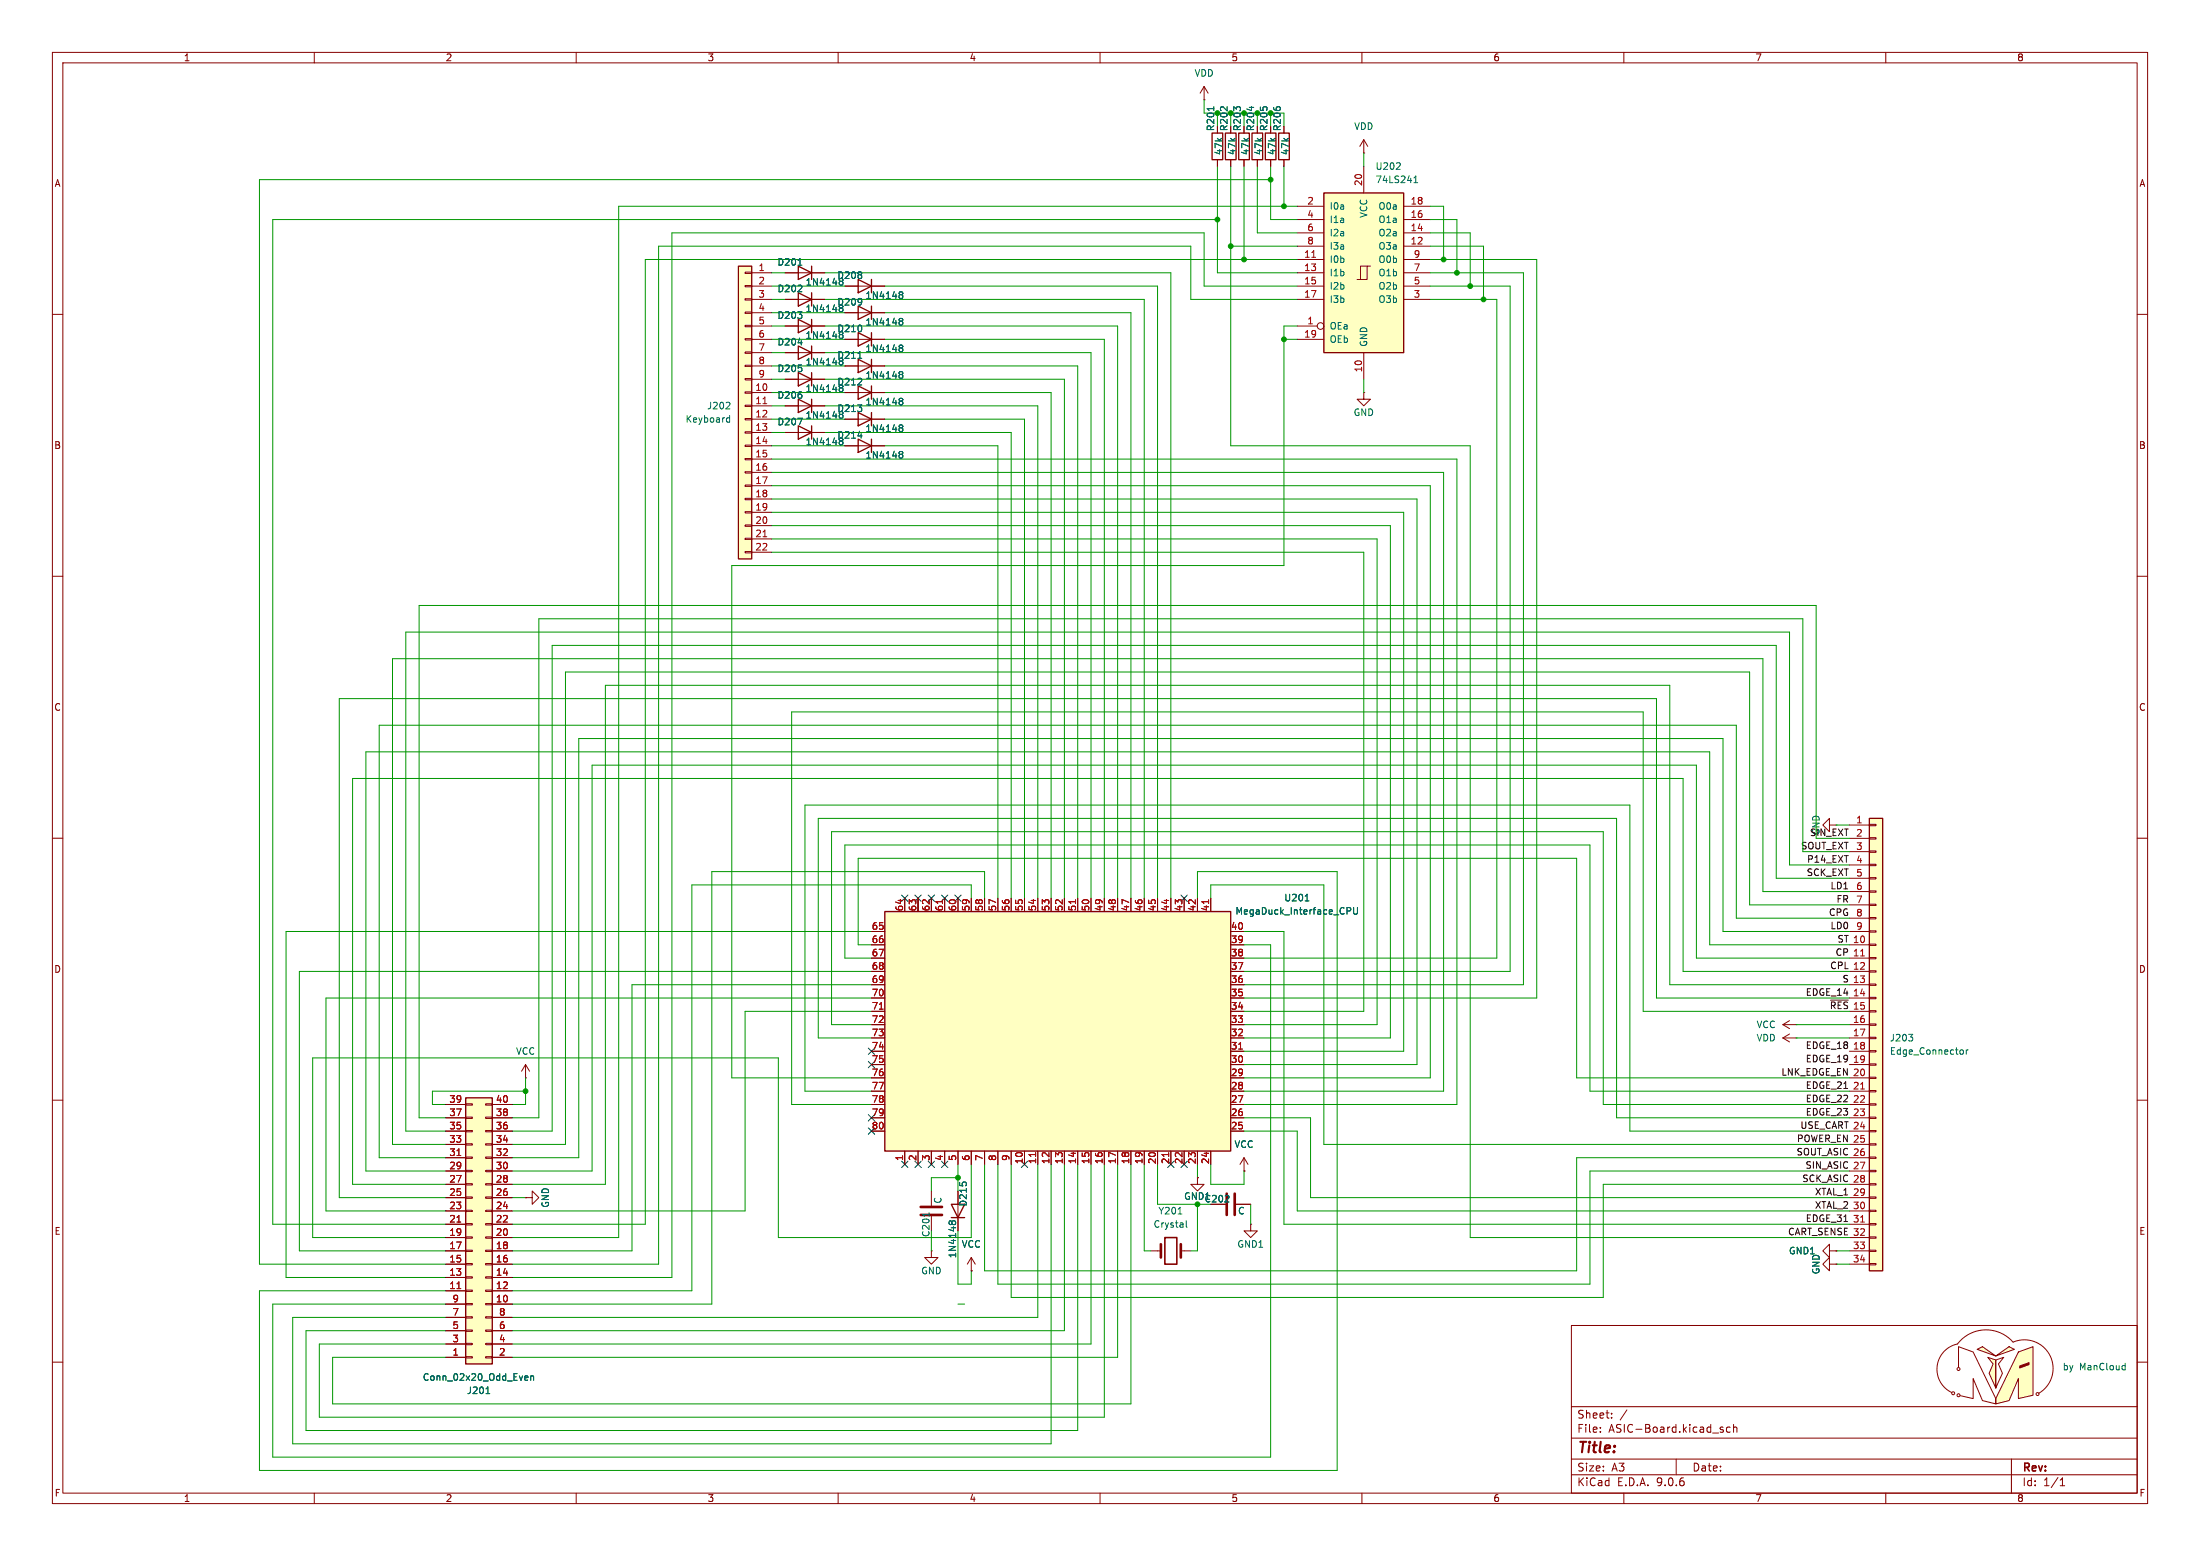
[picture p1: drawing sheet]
<svg xmlns="http://www.w3.org/2000/svg" width="420mm" height="297mm" viewBox="0 0 420 297" stroke-linecap="round" stroke-linejoin="round" font-family="sans-serif">
<g fill="none" stroke="#840000" stroke-width=".19">
<path d="M10 10h400v277h-400zM12 12h396v273h-396zM60 10v2M110 10v2M160 10v2M210 10v2M260 10v2M310 10v2M360 10v2M149.9 52.1h7.6M149.9 57.2h7.6M10 60h2"/>
<path d="M149.9 62.2h7.6M260.3 74.9v1.3h1.3l-1.3 1.3-1.2-1.3h1.2M260.3 74.9h.1M408 60h2M10 110h2M408 110h2M10 160h2M408 160h2M340.4 198.1l1.2 .8M340.4 198.1h2.5M341.6 197.4l-1.2 .7M342.9 198.1h.1"/>
<path d="M10 210h2M100.3 205.7h.1M100.3 203.2l-.7 1.3M100.3 203.2l.8 1.3M100.3 203.2v2.5M408 210h2M219.7 238.8h1.9M225.4 238.8h1.9M300 253h108v32h-108zM10 260h2M300 278.5h108M300 274.5h108"/>
<path d="M300 268.5h108M305.5 273.2v.2M305.5 272.5v.1M307.7 270.5v.2M307.7 269.8v.1M310.6 269.1l-1.3 1.9M320 278.5v3M328.6 272.9l.3 .1 .1 .2-.2 .2h-.3M328.6 272.4l.3 .1M330.3 272.5l-.4-.1-.3 .3 .1 .6h.6M330.9 272.5l.3-.1 .3 .1 .1 .9M330.9 271.9v1.5"/>
<path d="M384 278.5v6.5M408 260h2M60 285v2M110 285v2M160 285v2M210 285v2M260 285v2M300 281.5h108M310 285v2M360 285v2M393.3 283.6h.9M393.3 282.5l.4-.4v1.5"/>
</g>
<path d="M221.6 237.5v2.5M225.4 237.5v2.5" fill="none" stroke="#840000" stroke-width=".51"/>
<path d="M222.4 236.2h2.3v5.1h-2.3z" fill="none" stroke="#840000" stroke-width=".3"/>
<path d="M152.4 50.6h.7M160.9 53.9l-.1 .5h-.5M160.9 59l-.1 .4h-.5M160.9 64.1l-.1 .4h-.5M224.9 231.7h.7M226.5 233v1.1l.1 .2" fill="none" stroke="#006464" stroke-width=".19"/>
<path d="M152.4 50.8l2.5 1.3-2.5 1.2zM152.4 55.9l2.5 1.3-2.5 1.2zM154.9 50.8v2.5M154.9 55.9v2.5M152.4 61l2.5 1.2-2.5 1.3zM154.9 61v2.5" fill="none" stroke="#840000" stroke-width=".25"/>
<path d="M168.9 174h66v45.7h-66z" fill="#ffffc2"/>
<path d="M168.9 174h66v45.7h-66z" fill="none" stroke="#840000" stroke-width=".25"/>
<g fill="none" stroke="#840000" stroke-width=".19">
<path d="M166.4 177.8h2.5M172.7 171.5v2.5M175.3 171.5v2.5M177.8 171.5v2.5M180.3 171.5v2.5M182.9 171.5v2.5M185.4 171.5v2.5M188 171.5v2.5M190.5 171.5v2.5M193 171.5v2.5M195.6 171.5v2.5M198.1 171.5v2.5"/>
<path d="M200.7 171.5v2.5M203.2 171.5v2.5M205.7 171.5v2.5M208.3 171.5v2.5M210.8 171.5v2.5M213.4 171.5v2.5M215.9 171.5v2.5M218.4 171.5v2.5M221 171.5v2.5M223.5 171.5v2.5M226.1 171.5v2.5M228.6 171.5v2.5"/>
<path d="M231.1 171.5v2.5M234.9 177.8h2.6M166.4 180.3h2.5M166.4 182.9h2.5M166.4 185.4h2.5M166.4 188h2.5M166.4 190.5h2.5M166.4 193h2.5M166.4 195.6h2.5M166.4 198.1h2.5M234.9 180.3h2.6M234.9 182.9h2.6"/>
<path d="M234.9 185.4h2.6M234.9 188h2.6M234.9 190.5h2.6M234.9 193h2.6M234.9 195.6h2.6M234.9 198.1h2.6M166.4 200.7h2.5M166.4 203.2h2.5M166.4 205.7h2.5M166.4 208.3h2.5M166.4 210.8h2.5M166.4 213.4h2.5"/>
<path d="M166.4 215.9h2.5M172.7 219.7v2.5M175.3 219.7v2.5M177.8 219.7v2.5M180.3 219.7v2.5M182.9 219.7v2.5M185.4 219.7v2.5M188 219.7v2.5M190.5 219.7v2.5M193 219.7v2.5M195.6 219.7v2.5M198.1 219.7v2.5"/>
<path d="M200.7 219.7v2.5M203.2 219.7v2.5M205.7 219.7v2.5M208.3 219.7v2.5M210.8 219.7v2.5M213.4 219.7v2.5M215.9 219.7v2.5M218.4 219.7v2.5M221 219.7v2.5M223.5 219.7v2.5M226.1 219.7v2.5M228.6 219.7v2.5"/>
<path d="M231.1 219.7v2.5M234.9 200.7h2.6M234.9 203.2h2.6M234.9 205.7h2.6M234.9 208.3h2.6M234.9 210.8h2.6M234.9 213.4h2.6M234.9 215.9h2.6"/>
</g>
<path d="M179.9 171.8v.7M205.3 171.8v.7M230.7 171.8v.7M167.9 192.6h.7M236.5 200.2h.7M197.7 220v.7M223.1 220v.7" fill="none" stroke="#a90000" stroke-width=".19"/>
<path d="M249.2 172h.7M257.1 173.2h.5l.3 .3-.2 .3-.6 .1M258.4 173.2v1.1l.3 .2 .3-.1 .1-.1v-1.1" fill="none" stroke="#006464" stroke-width=".19"/>
<path d="M356.9 156.2h2.5v86.4h-2.5z" fill="#ffffc2"/>
<path d="M356.9 156.2h2.5v86.4h-2.5z" fill="none" stroke="#840000" stroke-width=".25"/>
<g fill="none" stroke="#840000" stroke-width=".19">
<path d="M353.1 157.5h3.8M356.9 157.4h1.2v.2h-1.2zM356.9 159.9h1.2v.2h-1.2zM353.1 160h3.8M353.1 162.6h3.8M353.1 165.1h3.8M353.1 167.6h3.8M353.1 170.2h3.8M353.1 172.7h3.8M353.1 175.3h3.8M353.1 177.8h3.8M356.9 162.4h1.2v.3h-1.2z"/>
<path d="M356.9 165h1.2v.2h-1.2zM356.9 167.5h1.2v.3h-1.2zM356.9 170.1h1.2v.2h-1.2zM356.9 172.6h1.2v.2h-1.2zM356.9 175.1h1.2v.3h-1.2zM356.9 177.7h1.2v.2h-1.2zM353.1 180.3h3.8M353.1 182.9h3.8M353.1 185.4h3.8M353.1 188h3.8M353.1 190.5h3.8M353.1 193h3.8"/>
<path d="M353.1 195.6h3.8M353.1 198.1h3.8M356.9 180.2h1.2v.3h-1.2zM356.9 182.8h1.2v.2h-1.2zM356.9 185.3h1.2v.2h-1.2zM356.9 187.8h1.2v.3h-1.2zM356.9 190.4h1.2v.2h-1.2zM356.9 192.9h1.2v.3h-1.2zM356.9 195.5h1.2v.2h-1.2zM356.9 198h1.2v.2h-1.2zM353.1 200.7h3.8M353.1 203.2h3.8"/>
<path d="M353.1 205.7h3.8M353.1 208.3h3.8M353.1 210.8h3.8M353.1 213.4h3.8M353.1 215.9h3.8M353.1 218.4h3.8M356.9 200.5h1.2v.3h-1.2zM356.9 203.1h1.2v.2h-1.2zM356.9 205.6h1.2v.3h-1.2zM356.9 208.2h1.2v.2h-1.2zM356.9 210.7h1.2v.2h-1.2zM356.9 213.2h1.2v.3h-1.2z"/>
<path d="M356.9 215.8h1.2v.2h-1.2zM356.9 218.3h1.2v.3h-1.2zM353.1 221h3.8M353.1 223.5h3.8M353.1 226.1h3.8M353.1 228.6h3.8M353.1 231.1h3.8M353.1 233.7h3.8M353.1 236.2h3.8M353.1 238.8h3.8M356.9 220.9h1.2v.2h-1.2zM356.9 223.4h1.2v.2h-1.2z"/>
<path d="M356.9 225.9h1.2v.3h-1.2zM356.9 228.5h1.2v.2h-1.2zM356.9 231h1.2v.3h-1.2zM356.9 233.6h1.2v.2h-1.2zM356.9 236.1h1.2v.2h-1.2zM356.9 238.6h1.2v.3h-1.2zM353.1 241.3h3.8M356.9 241.2h1.2v.2h-1.2z"/>
</g>
<path d="M355.2 182.5h.7M355.2 207.9h.7M355.2 233.3h.7" fill="none" stroke="#a90000" stroke-width=".19"/>
<path d="M364.4 197.4h.7l-.4 .5M365 198l.1 .2-.1 .4M374.6 200.4l.2 .2v.4l-.2 .2M375.4 200.4v.8M375.7 200.4l-.3 .2" fill="none" stroke="#006464" stroke-width=".19"/>
<path d="M88.9 209.6h5.1v50.7h-5.1z" fill="#ffffc2"/>
<path d="M88.9 209.6h5.1v50.7h-5.1z" fill="none" stroke="#840000" stroke-width=".25"/>
<g fill="none" stroke="#840000" stroke-width=".19">
<path d="M85.1 218.4h3.8M85.1 215.9h3.8M85.1 213.4h3.8M85.1 210.8h3.8M88.9 218.3h1.3v.3h-1.3zM88.9 215.8h1.3v.2h-1.3zM88.9 213.2h1.3v.3h-1.3zM88.9 210.7h1.3v.2h-1.3zM92.7 218.3h1.3v.3h-1.3zM92.7 215.8h1.3v.2h-1.3zM92.7 213.2h1.3v.3h-1.3zM92.7 210.7h1.3v.2h-1.3z"/>
<path d="M94 218.4h3.8M94 215.9h3.8M94 213.4h3.8M94 210.8h3.8M85.1 238.8h3.8M85.1 236.2h3.8M85.1 233.7h3.8M85.1 231.1h3.8M85.1 228.6h3.8M85.1 226.1h3.8M85.1 223.5h3.8M85.1 221h3.8"/>
<path d="M88.9 238.6h1.3v.3h-1.3zM88.9 236.1h1.3v.2h-1.3zM88.9 233.6h1.3v.2h-1.3zM88.9 231h1.3v.3h-1.3zM88.9 228.5h1.3v.2h-1.3zM88.9 225.9h1.3v.3h-1.3zM88.9 223.4h1.3v.2h-1.3zM88.9 220.9h1.3v.2h-1.3zM92.7 238.6h1.3v.3h-1.3zM92.7 236.1h1.3v.2h-1.3zM92.7 233.6h1.3v.2h-1.3zM92.7 231h1.3v.3h-1.3z"/>
<path d="M92.7 228.5h1.3v.2h-1.3zM92.7 225.9h1.3v.3h-1.3zM92.7 223.4h1.3v.2h-1.3zM92.7 220.9h1.3v.2h-1.3zM94 238.8h3.8M94 236.2h3.8M94 233.7h3.8M94 231.1h3.8M94 228.6h3.8M94 226.1h3.8M94 223.5h3.8M94 221h3.8"/>
<path d="M85.1 259.1h3.8M85.1 256.5h3.8M85.1 254h3.8M85.1 251.5h3.8M85.1 248.9h3.8M85.1 246.4h3.8M85.1 243.8h3.8M85.1 241.3h3.8M88.9 259h1.3v.2h-1.3zM88.9 256.4h1.3v.3h-1.3zM88.9 253.9h1.3v.2h-1.3zM88.9 251.3h1.3v.3h-1.3z"/>
<path d="M88.9 248.8h1.3v.2h-1.3zM88.9 246.3h1.3v.2h-1.3zM88.9 243.7h1.3v.3h-1.3zM88.9 241.2h1.3v.2h-1.3zM92.7 259h1.3v.2h-1.3zM92.7 256.4h1.3v.3h-1.3zM92.7 253.9h1.3v.2h-1.3zM92.7 251.3h1.3v.3h-1.3zM92.7 248.8h1.3v.2h-1.3zM92.7 246.3h1.3v.2h-1.3zM92.7 243.7h1.3v.3h-1.3zM92.7 241.2h1.3v.2h-1.3z"/>
<path d="M94 259.1h3.8M94 256.5h3.8M94 254h3.8M94 251.5h3.8M94 248.9h3.8M94 246.4h3.8M94 243.8h3.8M94 241.3h3.8"/>
</g>
<path d="M87.2 233.3h.8M87.2 220.6h.8M87.2 246h.8" fill="none" stroke="#a90000" stroke-width=".19"/>
<path d="M92.8 266h.7M100.4 262.6l.3 .1 .1 .2-.6 .1M100.7 263.4l-.3 .1M101.3 262.7l.2-.1 .3 .1 .1 .8M101.3 262.6v.9" fill="none" stroke="#006464" stroke-width=".19"/>
<path d="M252.7 36.8h15.3v30.5h-15.3z" fill="#ffffc2"/>
<g fill="none" stroke="#840000" stroke-width=".19">
<path d="M229.9 19.1h.1M229.9 16.5l-.8 1.3M229.9 16.5l.7 1.3M229.9 16.5v2.6M247.6 39.4h5.1M260.3 31.8v5M268 39.4h5M247.6 41.9h5.1M247.6 44.5h5.1M247.6 47h5.1M247.6 49.5h5.1M247.6 52.1h5.1"/>
<path d="M247.6 54.6h5.1M247.6 57.2h5.1M261 50.8h-1.3v2.5M261.6 50.8h-.6v2.5h-1.9M268 41.9h5M268 44.5h5M268 47h5M268 49.5h5M268 52.1h5M268 54.6h5M268 57.2h5M149.9 67.3h7.6"/>
<path d="M247.6 62.2h3.9M247.6 64.8h5.1M260.3 67.3v5.1M100.3 228.6h1.3v-1.3l1.3 1.3-1.3 1.3v-1.3M100.3 228.6h.1M177.8 238.8v1.2h1.3l-1.3 1.3-1.3-1.3h1.3M177.8 238.8h.1M177.8 227.3v2.8M182.9 229.9v5M236 229.9h2.8M237.5 223.5h.1M237.5 221l-.8 1.2"/>
<path d="M237.5 221l.8 1.2M237.5 221v2.5M238.8 233.7v1.2h1.2l-1.2 1.3-1.3-1.3h1.3M238.8 233.7h.1M185.4 242.6h.1M185.4 240l-.7 1.3M185.4 240l.8 1.3M185.4 240v2.6"/>
<circle cx="252.1" cy="62.2" r=".63"/>
</g>
<path d="M252.7 36.8h15.3v30.5h-15.3zM152.4 66l2.5 1.3-2.5 1.3zM154.9 66v2.6M181.6 229.9h2.5l-1.2 2.5zM181.6 232.4h2.5" fill="none" stroke="#840000" stroke-width=".25"/>
<path d="M250.4 49.1h.8" fill="none" stroke="#a90000" stroke-width=".19"/>
<path d="M266.5 32.3h.8M267.3 31.2v.4M269.9 34.9h.7M269.9 34l.4-.4v1.3M152.4 65.4h.7M160.9 69.2l-.1 .4h-.5M177.4 231.5v.7M181.7 233.5v.1M181.7 233.3l-.2-.3-.2 .1-.1 .2v.3M181.7 233.3l.3-.3 .3 .1 .1 .2v.3M181.7 233.3v.2M181.7 233.5l.1 .1" fill="none" stroke="#006464" stroke-width=".19"/>
<path d="M175.8 231.9h4M175.8 230.4h4M234.2 227.8v4.1M235.7 227.8v4.1" fill="none" stroke="#840000" stroke-width=".51"/>
<path d="M141 50.8h2.5v55.9h-2.5z" fill="#ffffc2"/>
<g fill="none" stroke="#840000" stroke-width=".25">
<path d="M141 50.8h2.5v55.9h-2.5zM163.8 53.3l2.6 1.3-2.6 1.3zM163.8 58.4l2.6 1.3-2.6 1.3zM166.4 53.3v2.6M166.4 58.4v2.6M152.4 76.2l2.5 1.3-2.5 1.2zM152.4 71.1l2.5 1.3-2.5 1.3zM154.9 71.1v2.6M154.9 76.2v2.5M163.8 73.7l2.6 1.2-2.6 1.3zM163.8 63.5l2.6 1.3-2.6 1.2zM166.4 63.5v2.5"/>
<path d="M166.4 73.7v2.5M152.4 81.3l2.5 1.3-2.5 1.2zM154.9 81.3v2.5"/>
</g>
<g fill="none" stroke="#840000" stroke-width=".19">
<path d="M260.3 29.2h.1M260.3 26.7l-.7 1.2M260.3 26.7l.8 1.2M260.3 26.7v2.5M142.2 51.9h1.3v.3h-1.3zM142.2 54.5h1.3v.2h-1.3zM142.2 57h1.3v.3h-1.3zM142.2 59.6h1.3v.2h-1.3zM143.5 52.1h3.8M143.5 54.6h3.8M143.5 57.2h3.8M143.5 59.7h3.8"/>
<path d="M161.3 54.6h7.6M161.3 59.7h7.6M142.2 62.1h1.3v.3h-1.3zM142.2 64.6h1.3v.3h-1.3zM142.2 67.2h1.3v.2h-1.3zM142.2 69.7h1.3v.3h-1.3zM142.2 72.3h1.3v.2h-1.3zM142.2 74.8h1.3v.3h-1.3zM142.2 77.3h1.3v.3h-1.3zM142.2 79.9h1.3v.2h-1.3zM143.5 62.2h3.8M143.5 64.8h3.8"/>
<path d="M143.5 67.3h3.8M143.5 69.9h3.8M143.5 72.4h3.8M143.5 74.9h3.8M143.5 77.5h3.8M149.9 72.4h7.6M149.9 77.5h7.6M161.3 64.8h7.6M161.3 74.9h7.6M142.2 82.4h1.3v.3h-1.3zM142.2 85h1.3v.2h-1.3zM142.2 87.5h1.3v.3h-1.3z"/>
<path d="M142.2 90h1.3v.3h-1.3zM142.2 92.6h1.3v.2h-1.3zM142.2 95.1h1.3v.3h-1.3zM142.2 97.7h1.3v.2h-1.3zM143.5 80h3.8M143.5 82.6h3.8M143.5 85.1h3.8M143.5 87.6h3.8M143.5 90.2h3.8M143.5 92.7h3.8M143.5 95.3h3.8M143.5 97.8h3.8"/>
<path d="M149.9 82.6h7.6M142.2 100.2h1.3v.3h-1.3zM142.2 102.7h1.3v.3h-1.3zM142.2 105.3h1.3v.2h-1.3zM143.5 100.3h3.8M143.5 102.9h3.8M143.5 105.4h3.8M228.6 224.8v1.3h1.3l-1.3 1.2-1.3-1.2h1.3M228.6 224.8h.1M349.2 238.8v-1.3l-1.2 1.3 1.2 1.2v-1.2h1.3M350.5 238.8h.1M349.2 241.3v-1.3l-1.2 1.3 1.2 1.3v-1.3h1.3"/>
<path d="M350.5 241.3h.1"/>
</g>
<path d="M145.7 77.1h.7M145.7 102.5h.7" fill="none" stroke="#a90000" stroke-width=".19"/>
<g fill="none" stroke="#006464" stroke-width=".19">
<path d="M171.8 56.2h.1M171.8 55.8l.3-.1 .2 .1 .1 .2-.3 .2M171.9 56.2h.2M171.9 56.2l-.1 .1M172.1 56.2l.3 .3-.1 .3-.2 .2-.3-.1M138.8 79.8h.5M139.2 76.8l.1 .2v.3l-.7 .7h.7M139.3 79.3v1.3M152.3 79.8h.8l-.5 1.3M160.9 79.3l-.1 .5h-.5M160.9 74.3l-.1 .4h-.5M171.8 60.8h.3l.2 .1 .1 .2-.3 .2"/>
<path d="M171.8 65.9h.3l.2 .1 .1 .2-.3 .2M171.8 76.1l.3-.1 .2 .1 .1 .2-.3 .3M171.8 61.3h.1M171.8 76.5l.1 .1M171.8 66.3l.1 .1M171.9 61.3h.2M171.9 61.3l-.1 .1M171.9 76.6h.2M171.9 76.6h-.1M171.9 66.4h.2M171.9 66.4l-.1 .1M172.1 61.3l.3 .3-.1 .3-.2 .1h-.3"/>
<path d="M172.1 66.4l.3 .2-.1 .4-.2 .1h-.3M172.1 76.6l.3 .2-.1 .4-.2 .1-.3-.1M138.8 80.5h.5M160.9 84.4l-.1 .4h-.5"/>
</g>
<g fill="#ffffc2">
<path d="M377.4 257.6l1.1-.6 2.5 1.8z"/>
<path d="M379.5 259.1l1.5 .5v5.3l-1.3-2.8 .8-1.8z"/>
<path d="M381 258.8l2.5-1.8 1.1 .6z"/>
<path d="M385.3 258.1l2.8-1.1v9.3l-2.8 .7v-3.9l-1.8 4.2-2.5 .7v-1z"/>
</g>
<g fill="none" stroke="#840000" stroke-width=".19">
<path d="M232.4 30.5v1.3M234.9 30.5v1.3M237.5 30.5v1.3M240 30.5v1.3M242.6 30.5v1.3M245.1 30.5v1.3M149.9 52.1h2.5M149.9 57.2h2.5M154.9 52.1h2.6M154.9 57.2h2.6M161.3 54.6h2.5M161.3 59.7h2.5"/>
<path d="M166.4 54.6h2.5M166.4 59.7h2.5M149.9 62.2h2.5M149.9 67.3h2.5M149.9 77.5h2.5M149.9 72.4h2.5M154.9 62.2h2.6M154.9 67.3h2.6M154.9 77.5h2.6M154.9 72.4h2.6M161.3 69.9h7.6M161.3 74.9h2.5"/>
<path d="M161.3 64.8h2.5M166.4 74.9h2.5M166.4 64.8h2.5M149.9 82.6h2.5M154.9 82.6h2.6M161.3 85.1h7.6M161.3 80h7.6M349.2 157.5v-1.3l-1.2 1.3 1.2 1.3v-1.3h1.3M350.5 157.5h.1M166.4 177.8h2.5M172.7 171.5v2.5M175.3 171.5v2.5"/>
<path d="M177.8 171.5v2.5M180.3 171.5v2.5M182.9 171.5v2.5M185.4 171.5v2.5M188 171.5v2.5M190.5 171.5v2.5M193 171.5v2.5M195.6 171.5v2.5M198.1 171.5v2.5M200.7 171.5v2.5M203.2 171.5v2.5M205.7 171.5v2.5"/>
<path d="M208.3 171.5v2.5M210.8 171.5v2.5M213.4 171.5v2.5M215.9 171.5v2.5M218.4 171.5v2.5M221 171.5v2.5M223.5 171.5v2.5M226.1 171.5v2.5M228.6 171.5v2.5M231.1 171.5v2.5M234.9 177.8h2.6M166.4 195.6h2.5"/>
<path d="M166.4 180.3h2.5M166.4 182.9h2.5M166.4 185.4h2.5M166.4 188h2.5M166.4 190.5h2.5M166.4 193h2.5M166.4 198.1h2.5M234.9 195.6h2.6M234.9 180.3h2.6M234.9 182.9h2.6M234.9 185.4h2.6M234.9 188h2.6"/>
<path d="M234.9 190.5h2.6M234.9 193h2.6M234.9 198.1h2.6M340.4 195.6l1.2 .7M340.4 195.6h2.5M341.6 194.8l-1.2 .8M342.9 195.6h.1M85.1 210.8h3.8M85.1 213.4h3.8M85.1 215.9h3.8M85.1 218.4h3.8M94 210.8h3.8"/>
<path d="M94 213.4h3.8M94 215.9h3.8M94 218.4h3.8M166.4 200.7h2.5M166.4 203.2h2.5M166.4 205.7h2.5M166.4 208.3h2.5M166.4 210.8h2.5M166.4 213.4h2.5M166.4 215.9h2.5M172.7 219.7v2.5M175.3 219.7v2.5"/>
<path d="M177.8 219.7v2.5M180.3 219.7v2.5M182.9 219.7v2.5M185.4 219.7v2.5M188 219.7v2.5M190.5 219.7v2.5M193 219.7v2.5M195.6 219.7v2.5M198.1 219.7v2.5M200.7 219.7v2.5M203.2 219.7v2.5M205.7 219.7v2.5"/>
<path d="M208.3 219.7v2.5M210.8 219.7v2.5M213.4 219.7v2.5M215.9 219.7v2.5M218.4 219.7v2.5M221 219.7v2.5M223.5 219.7v2.5M226.1 219.7v2.5M228.6 219.7v2.5M231.1 219.7v2.5M234.9 200.7h2.6M234.9 203.2h2.6"/>
<path d="M234.9 205.7h2.6M234.9 208.3h2.6M234.9 210.8h2.6M234.9 213.4h2.6M234.9 215.9h2.6M85.1 238.8h3.8M85.1 236.2h3.8M85.1 233.7h3.8M85.1 231.1h3.8M85.1 228.6h3.8M85.1 226.1h3.8M85.1 223.5h3.8"/>
<path d="M85.1 221h3.8M94 238.8h3.8M94 236.2h3.8M94 233.7h3.8M94 231.1h3.8M94 228.6h3.8M94 226.1h3.8M94 223.5h3.8M94 221h3.8M100.3 228.6h.1M182.9 232.4v2.5M228.6 224.8h.1"/>
<path d="M236 229.9h2.8M237.5 223.5h.1M350.5 238.8h.1M85.1 259.1h3.8M85.1 256.5h3.8M85.1 254h3.8M85.1 251.5h3.8M85.1 248.9h3.8M85.1 246.4h3.8M85.1 243.8h3.8M85.1 241.3h3.8M94 259.1h3.8"/>
<path d="M94 256.5h3.8M94 254h3.8M94 251.5h3.8M94 248.9h3.8M94 246.4h3.8M94 243.8h3.8M94 241.3h3.8M185.4 242.6h.1M350.5 241.3h.1M377.4 257.6l1.1-.6 2.5 1.8zM379.5 259.1l1.5 .5v5.3l-1.3-2.8 .8-1.8zM381 259.6l1.5-.5-1 1.2 .8 1.8-1.3 2.8z"/>
<path d="M381 258.8l2.5-1.8 1.1 .6zM385.3 258.1l2.8-1.1v9.3l-2.8 .7v-3.9l-1.8 4.2-2.5 .7v-1zM372.6 265.8a4.9 4.9 0 0 1-2.8-5 4.9 4.9 0 0 1 3.9-4.3 6.9 6.9 0 0 1 10.6-.3 5.5 5.5 0 0 1 7.1 2.5 5.5 5.5 0 0 1-2.2 7.2M373.9 261v-4l2.8 1.1 4.3 8.9v1l-2.5-.7-1.8-4.2v3.9l-2.5-.6"/>
<circle cx="372.9" cy="265.9" r=".28"/>
<circle cx="373.9" cy="266.3" r=".28"/>
<circle cx="373.9" cy="261.3" r=".28"/>
<circle cx="389" cy="266.1" r=".28"/>
</g>
<path d="M385.6 260.7l1.7-.6v.4l-1.7 .6z" fill="#840000" stroke="#840000" stroke-width=".19"/>
<g fill="none" stroke="#006464" stroke-width=".19">
<path d="M231.7 20.4v.7M238.9 20.3v.8M152.4 50.6h.7M160.9 53.9l-.1 .5h-.5M160.9 59l-.1 .4h-.5M171.8 55.8l.3-.1 .2 .1 .1 .2-.3 .2M171.8 56.2h.1M171.9 56.2h.2M171.9 56.2l-.1 .1M172.1 56.2l.3 .3-.1 .3-.2 .2-.3-.1M152.3 79.8h.8l-.5 1.3M152.4 65.4h.7"/>
<path d="M160.9 64.1l-.1 .4h-.5M160.9 69.2l-.1 .4h-.5M160.9 74.3l-.1 .4h-.5M160.9 79.3l-.1 .5h-.5M163.8 68.4h.7M171.8 71.4l.1 .1M171.8 71l.3-.1 .2 .2 .1 .1-.3 .3M171.8 60.8h.3l.2 .1 .1 .2-.3 .2M171.8 65.9h.3l.2 .1 .1 .2-.3 .2M171.8 76.1l.3-.1 .2 .1 .1 .2-.3 .3M171.8 61.3h.1M171.8 76.5l.1 .1"/>
<path d="M171.8 66.3l.1 .1M171.9 71.5h.2M171.9 71.5h-.1M171.9 61.3h.2M171.9 61.3l-.1 .1M171.9 76.6h.2M171.9 76.6h-.1M171.9 66.4h.2M171.9 66.4l-.1 .1M172.1 61.3l.3 .3-.1 .3-.2 .1h-.3M172.1 66.4l.3 .2-.1 .4-.2 .1h-.3M172.1 71.5l.3 .2-.1 .4-.2 .1-.3-.1"/>
<path d="M172.1 76.6l.3 .2-.1 .4-.2 .1-.3-.1M160.9 84.4l-.1 .4h-.5M163.8 83.2h.8M171.8 81.2l.3-.1 .2 .1 .1 .2-.3 .2M171.8 86.2h.3l.2 .1 .1 .2-.3 .2M171.8 86.7h.1M171.8 81.6h.1M171.9 86.7h.2M171.9 86.7l-.1 .1M171.9 81.6h.2M171.9 81.6l-.1 .1M172.1 81.6l.3 .3-.1 .3-.2 .2-.3-.1"/>
<path d="M172.1 86.7l.3 .3-.1 .3-.2 .1h-.3M249.2 172h.7M257.1 173.2h.5l.3 .3-.2 .3-.6 .1M258.4 173.2v1.1l.3 .2 .3-.1 .1-.1v-1.1M181.7 233.5v.1M181.7 233.3l-.2-.3-.2 .1-.1 .2v.3M181.7 233.3l.3-.3 .3 .1 .1 .2v.3M181.7 233.3v.2M181.7 233.5l.1 .1M92.8 266h.7M100.4 262.6l.3 .1 .1 .2-.6 .1M100.7 263.4l-.3 .1"/>
<path d="M101.3 262.7l.2-.1 .3 .1 .1 .8M101.3 262.6v.9M405.3 260.6l.4 .1M405.7 260.2v1.3M405.7 261.4l-.4 .1"/>
</g>
<path d="M231.4 25.4h2v5.1h-2zM233.9 25.4h2.1v5.1h-2.1zM236.5 25.4h2v5.1h-2zM239 25.4h2v5.1h-2zM241.6 25.4h2v5.1h-2zM244.1 25.4h2v5.1h-2zM163.8 68.6l2.6 1.3-2.6 1.2zM163.8 78.7l2.6 1.3-2.6 1.3zM166.4 68.6v2.5M166.4 78.7v2.6M163.8 83.8l2.6 1.3-2.6 1.3zM166.4 83.8v2.6" fill="none" stroke="#840000" stroke-width=".25"/>
<path d="M349.5 190.9h3.3" fill="none" stroke="#0f0f0f" stroke-width=".19"/>
<g fill="none" stroke="#009600" stroke-width=".19">
<path d="M229.9 19.1v2.5h15.2M232.4 31.8v20.3h15.2M234.9 31.8v53.3h45.8v151.1h72.4M237.5 31.8v17.7M240 31.8v12.7h7.6M242.6 31.8v10.1h5M242.6 34.3h-193.1v207h35.6M245.1 31.8v7.6M247.6 39.4h-129.5v196.8h-20.3M260.3 29.2v2.6M273 39.4h2.6v10.1M147.3 57.2h2.6"/>
<path d="M147.3 54.6h14M147.3 52.1h2.6M147.3 59.7h14M157.5 57.2h60.9v114.3M157.5 52.1h66v119.4M168.9 54.6h52.1v116.9M168.9 59.7h47v111.8M232.4 41.9h-180.3v191.8h33M234.9 47h12.7M247.6 49.5h-124.4v184.2h-25.4M247.6 57.2h-20.3v-10.2h-101.6v194.3h-27.9M247.6 54.6h-17.7v-10.1h-101.6v199.3h-30.5"/>
<path d="M273 54.6h15.3v130.8h-50.8M273 52.1h17.8v135.9h-53.3M273 49.5h20.4v141h-55.9M273 57.2h12.7v125.7h-48.2M273 44.5h7.7v10.1M273 41.9h5.1v10.2M273 47h10.2v10.2M147.3 62.2h2.6M147.3 64.8h14M147.3 67.3h2.6M147.3 72.4h2.6M147.3 77.5h2.6"/>
<path d="M147.3 74.9h14M147.3 69.9h14M157.5 62.2h55.9v109.3M157.5 67.3h50.8v104.2M157.5 72.4h45.7v99.1M157.5 77.5h40.6v94M168.9 64.8h41.9v106.7M168.9 74.9h31.8v96.6M168.9 69.9h36.8v101.6M245.1 64.8h2.5M247.6 62.2h-2.5v45.8h-105.4v97.7h26.7M260.3 72.4v2.5"/>
<path d="M147.3 92.7h125.7v113h-35.5M147.3 87.6h130.8v123.2h-40.6M147.3 90.2h128.3v118.1h-38.1M147.3 95.3h123.2v107.9h-33M147.3 97.8h120.7v102.9h-30.5M147.3 85.1h14M147.3 82.6h2.6M147.3 80h14M157.5 82.6h35.5v88.9M168.9 85.1h21.6v86.4M168.9 80h26.7v91.5M147.3 105.4h113v87.6h-22.8"/>
<path d="M147.3 102.9h115.6v92.7h-25.4M147.3 100.3h118.1v97.8h-27.9M350.5 157.5h2.6M166.4 177.8h-111.8v66h30.5M185.4 171.5v-2.6h-53.3v77.5h-34.3M188 171.5v-5.1h-52.1v82.5h-38.1M228.6 171.5v-5.1h26.7v114.3h-205.8v-34.3h35.6M231.1 171.5v-2.6h21.6v49.5h100.4M237.5 177.8h7.6v55.9h108M353.1 160h-6.4v-44.4h-266.7v97.8h5.1M353.1 167.6h-14v-44.4h-233.7v92.7h-7.6M353.1 170.2h-16.6v-44.5h-261.6v92.7h10.2"/>
<path d="M353.1 172.7h-19.1v-44.4h-226.1v90.1h-10.1M353.1 162.6h-8.9v-44.5h-241.3v95.3h-5.1M353.1 165.1h-11.5v-44.4h-264.1v95.2h7.6M353.1 175.3h-21.6v-36.9h-259.1v82.6h12.7M353.1 177.8h-24.2v-36.8h-218.4v80h-12.7M166.4 182.9h-5.1v-21.6h142.2v47h49.6M166.4 180.3h-2.6v-16.5h137.2v41.9h52.1M166.4 195.6h-7.7v-36.8h147.4v52h47M166.4 190.5h-104.2v40.6h22.9M166.4 193h-24.2v38.1h-44.4M166.4 185.4h-109.3v53.4h28M166.4 188h-45.8v50.8h-22.8"/>
<path d="M166.4 198.1h-10.2v-41.9h152.4v57.2h44.5M237.5 180.3h5.1v97.8h-190.5v-29.2h33M342.9 195.6h10.2M342.9 198.1h10.2M353.1 188h-34.3v-57.2h-203.2v95.3h-17.8M353.1 193h-39.4v-57.1h-162.6v74.9h15.3M353.1 190.5h-36.9v-57.1h-251.4v95.2h20.3M353.1 182.9h-29.3v-36.8h-210.8v77.4h-15.2M353.1 180.3h-26.7v-36.8h-256.6v80h15.3M353.1 185.4h-31.8v-36.8h-254v77.5h17.8M100.3 208.3h-17.8v2.5h2.6M100.3 205.7v5.1h-2.5"/>
<path d="M166.4 208.3h-12.7v-54.6h157.4v62.2h42M237.5 213.4h12.7v15.2h102.9M237.5 215.9h10.1v15.2h105.5M97.8 228.6h2.5M177.8 234.9v3.9M182.9 224.8h-5.1v2.5M182.9 222.2v5.1M182.9 234.9v10.2h2.5v-2.5M185.4 222.2v14h-36.8v-34.3h-88.9v34.3h25.4M190.5 222.2v22.9h113v-21.6h49.6M193 222.2v25.4h113.1v-21.5h47M198.1 222.2v29.3h-100.3"/>
<path d="M200.7 222.2v53.4h-144.8v-24.1h29.2M203.2 222.2v31.8h-105.4M205.7 222.2v50.8h-147.3v-19h26.7M208.3 222.2v34.3h-110.5M210.8 222.2v48.3h-149.8v-14h24.1M213.4 222.2v36.9h-115.6M215.9 222.2v45.8h-152.4v-8.9h21.6M218.4 222.2v16.6h1.3M221 222.2v7.7h10.1M228.6 222.2v2.6M228.6 229.9v8.9h-1.3M231.1 222.2v3.9h6.4v-2.6"/>
<path d="M238.8 229.9v3.8M350.5 238.8h2.6M353.1 221h-52.1v21.6h-113v-20.4M182.9 248.9h1.2M350.5 241.3h2.6"/>
</g>
<g fill="none" stroke="#000084" stroke-width=".19">
<path d="M172.1 170.8l1.2 1.3M173.3 170.8l-1.2 1.3M174.7 170.8l1.2 1.3M175.9 170.8l-1.2 1.3M177.2 170.8l1.2 1.3M178.4 170.8l-1.2 1.3M179.7 170.8l1.2 1.3M180.9 170.8l-1.2 1.3M182.3 170.8l1.2 1.3M183.5 170.8l-1.2 1.3M225.5 170.8l1.2 1.3M226.7 170.8l-1.2 1.3"/>
<path d="M165.8 212.8l1.2 1.2M165.8 202.6l1.2 1.2M165.8 215.3l1.2 1.2M165.8 200.1l1.2 1.2M167 212.8l-1.2 1.2M167 202.6l-1.2 1.2M167 200.1l-1.2 1.2M167 215.3l-1.2 1.2M172.1 221.6l1.2 1.3M173.3 221.6l-1.2 1.3M174.7 221.6l1.2 1.3M175.9 221.6l-1.2 1.3"/>
<path d="M177.2 221.6l1.2 1.3M178.4 221.6l-1.2 1.3M179.7 221.6l1.2 1.3M180.9 221.6l-1.2 1.3M195 221.6l1.2 1.3M196.2 221.6l-1.2 1.3M222.9 221.6l1.2 1.3M224.1 221.6l-1.2 1.3M225.5 221.6l1.2 1.3M226.7 221.6l-1.2 1.3"/>
</g>
<path d="M179.9 171.8v.7M205.3 171.8v.7M230.7 171.8v.7M167.9 192.6h.7M236.5 200.2h.7M87.2 233.3h.8M87.2 220.6h.8M197.7 220v.7M223.1 220v.7M87.2 246h.8" fill="none" stroke="#a90000" stroke-width=".19"/>
<g fill="#009600" stroke="#009600" stroke-width=".19">
<circle cx="228.6" cy="229.9" r=".46"/>
<circle cx="283.2" cy="57.2" r=".46"/>
<circle cx="275.6" cy="49.5" r=".46"/>
<circle cx="278.1" cy="52.1" r=".46"/>
<circle cx="245.1" cy="64.8" r=".46"/>
<circle cx="242.6" cy="34.3" r=".46"/>
<circle cx="280.7" cy="54.6" r=".46"/>
<circle cx="240" cy="21.6" r=".46"/>
<circle cx="237.5" cy="21.6" r=".46"/>
<circle cx="242.6" cy="21.6" r=".46"/>
<circle cx="245.1" cy="39.4" r=".46"/>
<circle cx="234.9" cy="21.6" r=".46"/>
<circle cx="232.4" cy="21.6" r=".46"/>
<circle cx="234.9" cy="47" r=".46"/>
<circle cx="100.3" cy="208.3" r=".46"/>
<circle cx="182.9" cy="224.8" r=".46"/>
<circle cx="232.4" cy="41.9" r=".46"/>
<circle cx="237.5" cy="49.5" r=".46"/>
</g>
<text font-size="2.8" fill="#840000" x="301" y="277.9">Title:</text>
<g font-size="2.1" fill="#840000">
<text x="301" y="273.7">File:</text>
<text x="301" y="271">Sheet:</text>
<text x="307.1" y="273.7">ASIC-Board.kicad_sch</text>
<text x="301" y="281.1">Size:</text>
<text x="307.6" y="281.1">A3</text>
<text x="323" y="281.1">Date:</text>
<text x="386" y="281.3">Rev:</text>
<text x="301" y="283.9">KiCad</text>
<text x="308.7" y="283.9">E.D.A.</text>
<text x="316.3" y="283.9">9.0.6</text>
<text x="386" y="283.9">Id:</text>
<text x="390.1" y="283.9">1/1</text>
</g>
<g font-size="1.8" fill="#840000">
<text x="35" y="11.9">1</text>
<text x="85" y="11.9">2</text>
<text x="135" y="11.9">3</text>
<text x="185" y="11.9">4</text>
<text x="235" y="11.9">5</text>
<text x="285" y="11.9">6</text>
<text x="335" y="11.9">7</text>
<text x="385" y="11.9">8</text>
<text x="232" y="25.1" transform="rotate(-90 232 25.1)">R201</text>
<text x="234.5" y="25.1" transform="rotate(-90 234.5 25.1)">R202</text>
<text x="237.1" y="25.1" transform="rotate(-90 237.1 25.1)">R203</text>
<text x="239.6" y="25.1" transform="rotate(-90 239.6 25.1)">R204</text>
<text x="242.2" y="25.1" transform="rotate(-90 242.2 25.1)">R205</text>
<text x="244.7" y="25.1" transform="rotate(-90 244.7 25.1)">R206</text>
<text x="10.3" y="35.9">A</text>
<text x="408.3" y="35.9">A</text>
<text x="10.3" y="85.9">B</text>
<text x="408.2" y="85.9">B</text>
<text x="10.3" y="135.9">C</text>
<text x="408.2" y="135.9">C</text>
<text x="10.3" y="185.9">D</text>
<text x="408.2" y="185.9">D</text>
<text x="184.8" y="230.4" transform="rotate(-90 184.8 230.4)">D215</text>
<text x="229.9" y="229.7">C202</text>
<text x="10.3" y="235.9">E</text>
<text x="408.3" y="235.9">E</text>
<text x="10.3" y="285.9">F</text>
<text x="35" y="286.9">1</text>
<text x="85" y="286.9">2</text>
<text x="135" y="286.9">3</text>
<text x="185" y="286.9">4</text>
<text x="235" y="286.9">5</text>
<text x="285" y="286.9">6</text>
<text x="335" y="286.9">7</text>
<text x="385" y="286.9">8</text>
<text x="408.3" y="285.9">F</text>
</g>
<g font-size="1.8" fill="#006464">
<text x="228" y="14.8">VDD</text>
<text x="233.5" y="29.7" transform="rotate(-90 233.5 29.7)">47k</text>
<text x="236.1" y="29.7" transform="rotate(-90 236.1 29.7)">47k</text>
<text x="238.6" y="29.7" transform="rotate(-90 238.6 29.7)">47k</text>
<text x="241.1" y="29.7" transform="rotate(-90 241.1 29.7)">47k</text>
<text x="243.7" y="29.7" transform="rotate(-90 243.7 29.7)">47k</text>
<text x="246.2" y="29.7" transform="rotate(-90 246.2 29.7)">47k</text>
<text x="258.4" y="25">VDD</text>
<text x="262.5" y="35.2">74LS241</text>
<text x="262.5" y="32.6">U202</text>
<text x="253.7" y="40.2">I0a</text>
<text x="261.2" y="41.7" transform="rotate(-90 261.2 41.7)">VCC</text>
<text x="263.1" y="40.2">O0a</text>
<text x="253.7" y="42.8">I1a</text>
<text x="253.7" y="45.3">I2a</text>
<text x="253.7" y="47.9">I3a</text>
<text x="263.1" y="42.8">O1a</text>
<text x="263.1" y="45.3">O2a</text>
<text x="263.1" y="47.9">O3a</text>
<text x="148.3" y="50.9">D201</text>
<text x="159.8" y="53.4">D208</text>
<text x="253.7" y="50.4">I0b</text>
<text x="253.7" y="52.9">I1b</text>
<text x="263.1" y="50.4">O0b</text>
<text x="263.1" y="52.9">O1b</text>
<text x="148.3" y="56">D202</text>
<text x="153.7" y="54.7">1N4148</text>
<text x="153.7" y="59.8">1N4148</text>
<text x="159.8" y="58.5">D209</text>
<text x="165.1" y="57.3">1N4148</text>
<text x="253.7" y="55.5">I2b</text>
<text x="253.7" y="58">I3b</text>
<text x="263.1" y="55.5">O2b</text>
<text x="263.1" y="58">O3b</text>
<text x="148.3" y="61.1">D203</text>
<text x="153.7" y="64.9">1N4148</text>
<text x="159.8" y="63.6">D210</text>
<text x="165.1" y="62.3">1N4148</text>
<text x="253.7" y="63.1">OEa</text>
<text x="253.7" y="65.6">OEb</text>
<text x="148.3" y="66.1">D204</text>
<text x="148.3" y="71.2">D205</text>
<text x="153.7" y="70">1N4148</text>
<text x="159.8" y="68.7">D211</text>
<text x="165.1" y="67.4">1N4148</text>
<text x="261.2" y="66.3" transform="rotate(-90 261.2 66.3)">GND</text>
<text x="148.3" y="76.3">D206</text>
<text x="153.7" y="75">1N4148</text>
<text x="159.8" y="73.8">D212</text>
<text x="165.1" y="77.6">1N4148</text>
<text x="165.1" y="72.5">1N4148</text>
<text x="130.8" y="80.9">Keyboard</text>
<text x="134.9" y="78.3">J202</text>
<text x="148.3" y="81.4">D207</text>
<text x="153.7" y="80.1">1N4148</text>
<text x="159.8" y="83.9">D214</text>
<text x="159.8" y="78.8">D213</text>
<text x="165.1" y="82.7">1N4148</text>
<text x="258.3" y="79.6">GND</text>
<text x="153.7" y="85.2">1N4148</text>
<text x="165.1" y="87.7">1N4148</text>
<text x="245.1" y="172.2">U201</text>
<text x="235.8" y="174.8">MegaDuck_Interface_CPU</text>
<text x="335.2" y="196.4">VCC</text>
<text x="98.4" y="201.5">VCC</text>
<text x="335.2" y="199">VDD</text>
<text x="360.7" y="199">J203</text>
<text x="360.7" y="201.5">Edge_Connector</text>
<text x="235.6" y="219.3">VCC</text>
<text x="105" y="230.6" transform="rotate(-90 105 230.6)">GND</text>
<text x="179.9" y="229.8" transform="rotate(-90 179.9 229.8)">C</text>
<text x="221.1" y="232">Y201</text>
<text x="226" y="229.2">GND1</text>
<text x="236.2" y="232">C</text>
<text x="177.6" y="236.2" transform="rotate(-90 177.6 236.2)">C201</text>
<text x="183.5" y="238.4">VCC</text>
<text x="220.1" y="234.5">Crystal</text>
<text x="236.1" y="238.4">GND1</text>
<text x="341.4" y="239.6">GND1</text>
<text x="175.8" y="243.4">GND</text>
<text x="182.7" y="240.3" transform="rotate(-90 182.7 240.3)">1N4148</text>
<text x="347.6" y="243.3" transform="rotate(-90 347.6 243.3)">GND</text>
<text x="80.6" y="263.8">Conn_02x20_Odd_Even</text>
<text x="393.7" y="261.8">by</text>
<text x="397" y="261.8">ManCloud</text>
<text x="89" y="266.3">J201</text>
</g>
<g font-size="1.8" fill="#a90000">
<text x="260.1" y="35.6" transform="rotate(-90 260.1 35.6)">20</text>
<text x="249.5" y="39.1">2</text>
<text x="249.5" y="41.7">4</text>
<text x="269.2" y="39.1">18</text>
<text x="269.2" y="41.7">16</text>
<text x="249.5" y="44.2">6</text>
<text x="249.5" y="46.7">8</text>
<text x="269.2" y="44.2">14</text>
<text x="269.2" y="46.7">12</text>
<text x="144.7" y="51.8">1</text>
<text x="248.9" y="49.3">11</text>
<text x="248.9" y="51.8">13</text>
<text x="269.8" y="49.3">9</text>
<text x="269.8" y="51.8">7</text>
<text x="144.7" y="54.4">2</text>
<text x="144.7" y="56.9">3</text>
<text x="144.7" y="59.4">4</text>
<text x="248.9" y="54.4">15</text>
<text x="248.9" y="56.9">17</text>
<text x="269.8" y="54.4">5</text>
<text x="269.8" y="56.9">3</text>
<text x="144.7" y="62">5</text>
<text x="144.7" y="64.5">6</text>
<text x="248.9" y="64.5">19</text>
<text x="249.5" y="62">1</text>
<text x="144.7" y="67.1">7</text>
<text x="144.7" y="69.6">8</text>
<text x="260.1" y="71.2" transform="rotate(-90 260.1 71.2)">10</text>
<text x="144.1" y="74.7">10</text>
<text x="144.1" y="77.2">11</text>
<text x="144.7" y="72.1">9</text>
<text x="144.1" y="79.8">12</text>
<text x="144.1" y="82.3">13</text>
<text x="144.1" y="84.8">14</text>
<text x="144.1" y="87.4">15</text>
<text x="144.1" y="89.9">16</text>
<text x="144.1" y="92.5">17</text>
<text x="144.1" y="95">18</text>
<text x="144.1" y="97.5">19</text>
<text x="144.1" y="100.1">20</text>
<text x="144.1" y="102.6">21</text>
<text x="144.1" y="105.2">22</text>
<text x="354.3" y="157.2">1</text>
<text x="354.3" y="159.8">2</text>
<text x="354.3" y="164.8">4</text>
<text x="354.3" y="167.4">5</text>
<text x="354.3" y="169.9">6</text>
<text x="354.3" y="172.5">7</text>
<text x="166.3" y="177.5">65</text>
<text x="172.5" y="174" transform="rotate(-90 172.5 174)">64</text>
<text x="175" y="174" transform="rotate(-90 175 174)">63</text>
<text x="177.5" y="174" transform="rotate(-90 177.5 174)">62</text>
<text x="180.1" y="174" transform="rotate(-90 180.1 174)">61</text>
<text x="182.6" y="174" transform="rotate(-90 182.6 174)">60</text>
<text x="185.2" y="174" transform="rotate(-90 185.2 174)">59</text>
<text x="187.7" y="174" transform="rotate(-90 187.7 174)">58</text>
<text x="190.2" y="174" transform="rotate(-90 190.2 174)">57</text>
<text x="192.8" y="174" transform="rotate(-90 192.8 174)">56</text>
<text x="195.3" y="174" transform="rotate(-90 195.3 174)">55</text>
<text x="197.9" y="174" transform="rotate(-90 197.9 174)">54</text>
<text x="200.4" y="174" transform="rotate(-90 200.4 174)">53</text>
<text x="202.9" y="174" transform="rotate(-90 202.9 174)">52</text>
<text x="205.5" y="174" transform="rotate(-90 205.5 174)">51</text>
<text x="208" y="174" transform="rotate(-90 208 174)">50</text>
<text x="210.6" y="174" transform="rotate(-90 210.6 174)">49</text>
<text x="213.1" y="174" transform="rotate(-90 213.1 174)">48</text>
<text x="215.6" y="174" transform="rotate(-90 215.6 174)">47</text>
<text x="218.2" y="174" transform="rotate(-90 218.2 174)">46</text>
<text x="220.7" y="174" transform="rotate(-90 220.7 174)">45</text>
<text x="223.3" y="174" transform="rotate(-90 223.3 174)">44</text>
<text x="225.8" y="174" transform="rotate(-90 225.8 174)">43</text>
<text x="228.3" y="174" transform="rotate(-90 228.3 174)">42</text>
<text x="230.9" y="174" transform="rotate(-90 230.9 174)">41</text>
<text x="234.9" y="177.5">40</text>
<text x="354.3" y="175">8</text>
<text x="354.3" y="177.5">9</text>
<text x="166.3" y="180.1">66</text>
<text x="166.3" y="182.6">67</text>
<text x="166.3" y="185.2">68</text>
<text x="234.9" y="180.1">39</text>
<text x="234.9" y="182.6">38</text>
<text x="234.9" y="185.2">37</text>
<text x="166.3" y="187.7">69</text>
<text x="166.3" y="190.2">70</text>
<text x="234.9" y="187.7">36</text>
<text x="234.9" y="190.2">35</text>
<text x="353.7" y="190.2">14</text>
<text x="166.3" y="192.8">71</text>
<text x="166.3" y="195.3">72</text>
<text x="166.3" y="197.9">73</text>
<text x="234.9" y="192.8">34</text>
<text x="234.9" y="195.3">33</text>
<text x="234.9" y="197.9">32</text>
<text x="353.7" y="192.8">15</text>
<text x="353.7" y="195.3">16</text>
<text x="353.7" y="197.9">17</text>
<text x="166.3" y="200.4">74</text>
<text x="166.3" y="202.9">75</text>
<text x="234.9" y="200.4">31</text>
<text x="234.9" y="202.9">30</text>
<text x="353.7" y="200.4">18</text>
<text x="353.7" y="202.9">19</text>
<text x="166.3" y="205.5">76</text>
<text x="166.3" y="208">77</text>
<text x="234.9" y="205.5">29</text>
<text x="234.9" y="208">28</text>
<text x="353.7" y="208">21</text>
<text x="85.7" y="215.6">35</text>
<text x="85.7" y="213.1">37</text>
<text x="85.7" y="210.6">39</text>
<text x="94.6" y="215.6">36</text>
<text x="94.6" y="213.1">38</text>
<text x="94.6" y="210.6">40</text>
<text x="166.3" y="210.6">78</text>
<text x="166.3" y="213.1">79</text>
<text x="166.3" y="215.6">80</text>
<text x="234.9" y="210.6">27</text>
<text x="234.9" y="213.1">26</text>
<text x="234.9" y="215.6">25</text>
<text x="353.7" y="210.6">22</text>
<text x="353.7" y="213.1">23</text>
<text x="85.7" y="220.7">31</text>
<text x="85.7" y="218.2">33</text>
<text x="94.6" y="220.7">32</text>
<text x="94.6" y="218.2">34</text>
<text x="172.5" y="221.7" transform="rotate(-90 172.5 221.7)">1</text>
<text x="175" y="221.7" transform="rotate(-90 175 221.7)">2</text>
<text x="177.5" y="221.7" transform="rotate(-90 177.5 221.7)">3</text>
<text x="180.1" y="221.7" transform="rotate(-90 180.1 221.7)">4</text>
<text x="182.6" y="221.7" transform="rotate(-90 182.6 221.7)">5</text>
<text x="185.2" y="221.7" transform="rotate(-90 185.2 221.7)">6</text>
<text x="187.7" y="221.7" transform="rotate(-90 187.7 221.7)">7</text>
<text x="190.2" y="221.7" transform="rotate(-90 190.2 221.7)">8</text>
<text x="192.8" y="221.7" transform="rotate(-90 192.8 221.7)">9</text>
<text x="85.7" y="225.8">27</text>
<text x="85.7" y="223.3">29</text>
<text x="94.6" y="225.8">28</text>
<text x="94.6" y="223.3">30</text>
<text x="195.3" y="222.3" transform="rotate(-90 195.3 222.3)">10</text>
<text x="197.9" y="222.3" transform="rotate(-90 197.9 222.3)">11</text>
<text x="200.4" y="222.3" transform="rotate(-90 200.4 222.3)">12</text>
<text x="202.9" y="222.3" transform="rotate(-90 202.9 222.3)">13</text>
<text x="205.5" y="222.3" transform="rotate(-90 205.5 222.3)">14</text>
<text x="208" y="222.3" transform="rotate(-90 208 222.3)">15</text>
<text x="210.6" y="222.3" transform="rotate(-90 210.6 222.3)">16</text>
<text x="213.1" y="222.3" transform="rotate(-90 213.1 222.3)">17</text>
<text x="215.6" y="222.3" transform="rotate(-90 215.6 222.3)">18</text>
<text x="218.2" y="222.3" transform="rotate(-90 218.2 222.3)">19</text>
<text x="220.7" y="222.3" transform="rotate(-90 220.7 222.3)">20</text>
<text x="223.3" y="222.3" transform="rotate(-90 223.3 222.3)">21</text>
<text x="225.8" y="222.3" transform="rotate(-90 225.8 222.3)">22</text>
<text x="228.3" y="222.3" transform="rotate(-90 228.3 222.3)">23</text>
<text x="230.9" y="222.3" transform="rotate(-90 230.9 222.3)">24</text>
<text x="85.7" y="233.4">21</text>
<text x="85.7" y="230.9">23</text>
<text x="85.7" y="228.3">25</text>
<text x="94.6" y="233.4">22</text>
<text x="94.6" y="230.9">24</text>
<text x="94.6" y="228.3">26</text>
<text x="353.7" y="228.3">29</text>
<text x="353.7" y="230.9">30</text>
<text x="353.7" y="233.4">31</text>
<text x="85.7" y="238.5">17</text>
<text x="85.7" y="236">19</text>
<text x="94.6" y="238.5">18</text>
<text x="94.6" y="236">20</text>
<text x="353.7" y="238.5">33</text>
<text x="85.7" y="243.6">13</text>
<text x="85.7" y="241">15</text>
<text x="94.6" y="243.6">14</text>
<text x="94.6" y="241">16</text>
<text x="353.7" y="241">34</text>
<text x="85.7" y="246.1">11</text>
<text x="86.3" y="251.2">7</text>
<text x="86.3" y="248.7">9</text>
<text x="94.6" y="248.7">10</text>
<text x="94.6" y="246.1">12</text>
<text x="95.2" y="251.2">8</text>
<text x="86.3" y="256.3">3</text>
<text x="86.3" y="253.7">5</text>
<text x="95.2" y="256.3">4</text>
<text x="95.2" y="253.7">6</text>
<text x="86.3" y="258.8">1</text>
<text x="95.2" y="258.8">2</text>
</g>
<g font-size="1.8" fill="#0f0f0f">
<text x="345.4" y="159.7">SIN_EXT</text>
<text x="347.6" y="159.5" transform="rotate(-90 347.6 159.5)">GND</text>
<text x="343.7" y="162.2">SOUT_EXT 3</text>
<text x="344.8" y="167.3">SCK_EXT</text>
<text x="344.9" y="164.8">P14_EXT</text>
<text x="349.3" y="169.8">LD1</text>
<text x="350.5" y="172.4">FR</text>
<text x="349" y="174.9">CPG</text>
<text x="349.3" y="177.5">LD0</text>
<text x="350.7" y="180">ST 10</text>
<text x="349.3" y="185.1">CPL 12</text>
<text x="350.3" y="182.5">CP 11</text>
<text x="344.6" y="190.2">EDGE_14</text>
<text x="351.6" y="187.6">S 13</text>
<text x="349.2" y="192.7">~{RES}</text>
<text x="344.6" y="200.3">EDGE_18</text>
<text x="344.6" y="202.9">EDGE_19</text>
<text x="340" y="205.4">LNK_EDGE_EN 20</text>
<text x="344.6" y="207.9">EDGE_21</text>
<text x="343.6" y="215.6">USE_CART 24</text>
<text x="344.6" y="213">EDGE_23</text>
<text x="344.6" y="210.5">EDGE_22</text>
<text x="342.9" y="220.6">SOUT_ASIC 26</text>
<text x="342.9" y="218.1">POWER_EN 25</text>
<text x="344" y="225.7">SCK_ASIC 28</text>
<text x="344.6" y="223.2">SIN_ASIC 27</text>
<text x="344.6" y="233.3">EDGE_31</text>
<text x="346.4" y="228.3">XTAL_1</text>
<text x="346.4" y="230.8">XTAL_2</text>
<text x="341.2" y="235.9">CART_SENSE 32</text>
</g>
</svg>
